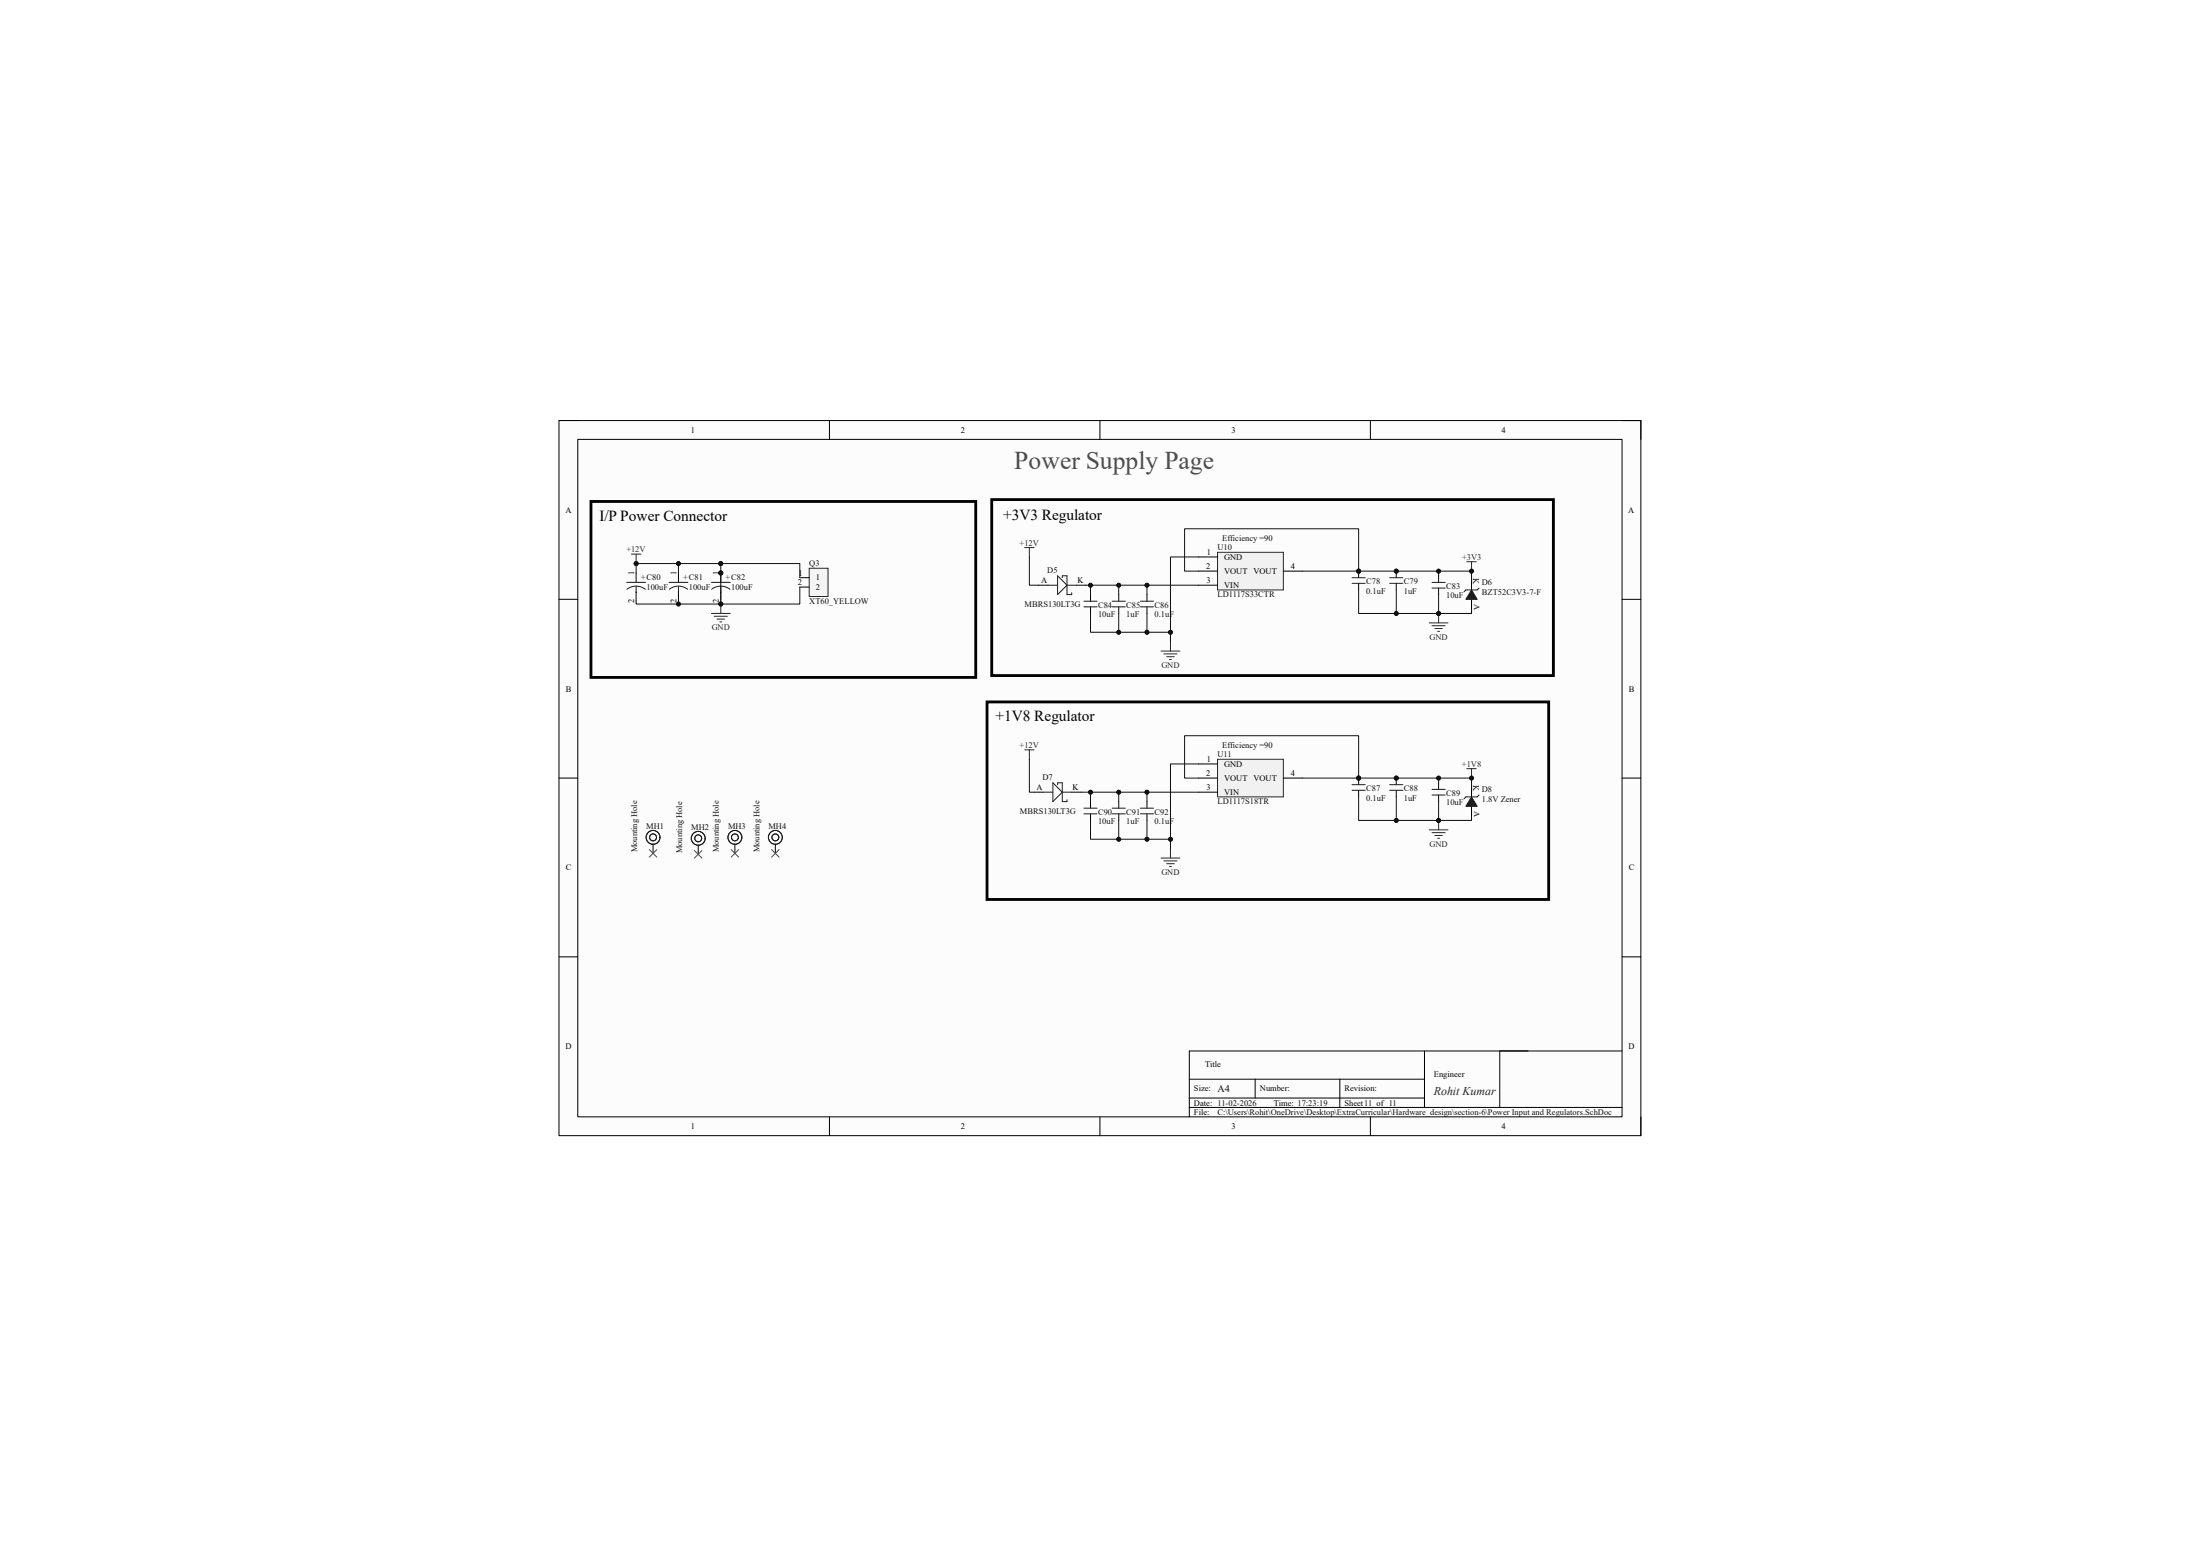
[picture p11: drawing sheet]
<svg xmlns="http://www.w3.org/2000/svg" width="594mm" height="420mm" viewBox="0 0 594 420" stroke-linecap="round" stroke-linejoin="round" font-family="sans-serif">
<path d="M150.9 113.5h292.1v193h-292.1z" fill-rule="evenodd" fill="#fcfcfc"/>
<path d="M150.9 113.5h292.1v193h-292.1z" fill="none" stroke="#000" stroke-width=".27"/>
<path d="M156 118.6h281.9v182.9h-281.9z" fill-rule="evenodd" fill="#fcfcfc"/>
<g fill="none" stroke="#000" stroke-width=".27">
<path d="M150.9 113.5h5.1M156 118.6h281.9v182.9h-281.9zM223.9 113.5v5.1M297 113.5v5.1M370 113.5v5.1M437.9 113.5h5.1v5.1M171.7 154.6v2.6M171.7 159.7v2.6M183.2 154.7v2.5M183.2 159.7v2.6M150.9 161.8h5.1M437.9 161.8h5.1"/>
<path d="M150.9 210h5.1M437.9 210h5.1M150.9 258.3h5.1M437.9 258.3h5.1M321.1 291.3h63.5M321.1 298.9h116.8M321.1 296.4h63.5M338.9 291.3v5.1M361.7 291.3v7.6M384.6 283.7v15.2M404.9 283.7v15.2M437.9 283.7h-116.8v17.8"/>
<path d="M223.9 301.5v5M297 301.5v5M370 301.5v5M443 301.5v5"/>
</g>
<path d="M169.2 157.2h5.1M169.3 159a4.1 4.1 0 0 1 4.9 0M171.7 158.5v1.5M180.6 157.2h5.1M180.7 159a4.1 4.1 0 0 1 5 0M183.2 158.5v1.5" fill="none" stroke="#1c1c1c" stroke-width=".27"/>
<circle cx="194.6" cy="154.7" r=".51" fill="#0e0e0e"/>
<circle cx="194.6" cy="154.7" r=".51" fill="none" stroke="#0e0e0e" stroke-width=".27"/>
<path d="M194.6 154.7v2.5" fill="none" stroke="#000" stroke-width=".27"/>
<circle cx="194.6" cy="154.7" r=".51" fill="#0e0e0e"/>
<circle cx="194.6" cy="154.7" r=".51" fill="none" stroke="#0e0e0e" stroke-width=".27"/>
<path d="M194.6 159.7v2.6" fill="none" stroke="#000" stroke-width=".27"/>
<path d="M192.1 157.2h5M192.1 159a4.1 4.1 0 0 1 5 0M194.6 158.5v1.5" fill="none" stroke="#1c1c1c" stroke-width=".27"/>
<path d="M192.1 165.6h5M192.8 166.3h3.6M193.6 167.1h2M194.4 167.9h.5M194.6 163v2.6" fill="none" stroke="#262626" stroke-width=".27"/>
<circle cx="194.6" cy="163" r=".51" fill="#0e0e0e"/>
<circle cx="194.6" cy="163" r=".51" fill="none" stroke="#0e0e0e" stroke-width=".27"/>
<path d="M328.7 149.1h17.8v10.1h-17.8z" fill-rule="evenodd" fill="#f1f1f1"/>
<path d="M276.6 147.8h2.6M277.9 147.8v2.5M328.7 149.1h17.8v10.1h-17.8zM313.5 175.7h5.1M314.2 176.5h3.6M315 177.3h2M315.8 178h.5M316 173.2v2.5" fill="none" stroke="#262626" stroke-width=".27"/>
<path d="M280.5 158h2.5M290.6 158h2.6M323.6 150.3h5.1M323.6 154.1h5.1M323.6 158h5.1M346.5 154.2h5.1M294.4 160.5v1.8M294.4 163.8v1.8M302 160.5v1.8M302 163.8v1.8M309.7 160.5v1.8M309.7 163.8v1.8" fill="none" stroke="#000" stroke-width=".27"/>
<path d="M283 158h2.5M285.5 155.4l2.6 2.6-2.6 2.5zM286.8 155.9v-.5h1.3v5.1h1.2v-.5M288.1 158h2.5M292.7 163.8h3.5M292.7 162.3h3.5M300.3 163.8h3.5M300.3 162.3h3.5M307.9 163.8h3.5M307.9 162.3h3.5" fill="none" stroke="#1c1c1c" stroke-width=".27"/>
<circle cx="366.8" cy="154.2" r=".51" fill="#0e0e0e"/>
<circle cx="366.8" cy="154.2" r=".51" fill="none" stroke="#0e0e0e" stroke-width=".27"/>
<path d="M366.8 154.2v1.7M366.8 157.5v1.7" fill="none" stroke="#000" stroke-width=".27"/>
<circle cx="366.8" cy="154.2" r=".51" fill="#0e0e0e"/>
<circle cx="366.8" cy="154.2" r=".51" fill="none" stroke="#0e0e0e" stroke-width=".27"/>
<path d="M365 157.5h3.6M365 155.9h3.6" fill="none" stroke="#1c1c1c" stroke-width=".27"/>
<circle cx="377" cy="154.2" r=".51" fill="#0e0e0e"/>
<circle cx="377" cy="154.2" r=".51" fill="none" stroke="#0e0e0e" stroke-width=".27"/>
<path d="M377 154.2v1.7M377 157.5v1.7" fill="none" stroke="#000" stroke-width=".27"/>
<circle cx="377" cy="154.2" r=".51" fill="#0e0e0e"/>
<circle cx="377" cy="154.2" r=".51" fill="none" stroke="#0e0e0e" stroke-width=".27"/>
<path d="M375.2 157.5h3.6M375.2 155.9h3.6M386.6 158.7h3.6M386.6 157.2h3.6" fill="none" stroke="#1c1c1c" stroke-width=".27"/>
<path d="M388.4 155.4v1.8M388.4 158.7v1.8" fill="none" stroke="#000" stroke-width=".27"/>
<path d="M385.9 168.1h5M386.6 168.9h3.6M387.4 169.7h2M388.2 170.4h.5M388.4 165.6v2.5" fill="none" stroke="#262626" stroke-width=".27"/>
<circle cx="388.4" cy="165.6" r=".51" fill="#0e0e0e"/>
<circle cx="388.4" cy="165.6" r=".51" fill="none" stroke="#0e0e0e" stroke-width=".27"/>
<path d="M397.3 156.7v2.5M397.3 161.8v2.5" fill="none" stroke="#000" stroke-width=".27"/>
<path d="M397.3 159.2l1.5 2.6h-3z" fill="#1c1c1c"/>
<path d="M395.8 159.2h3M397.3 159.2l1.5 2.6h-3z" fill="none" stroke="#1c1c1c" stroke-width=".27"/>
<path d="M395.8 159.2l-.5 .5M399.3 158.7l-.5 .5" fill="none" stroke="#141414" stroke-width=".27"/>
<path d="M396 151.6h2.6M397.3 151.6v2.6" fill="none" stroke="#262626" stroke-width=".27"/>
<circle cx="397.3" cy="154.2" r=".51" fill="#0e0e0e"/>
<circle cx="397.3" cy="154.2" r=".51" fill="none" stroke="#0e0e0e" stroke-width=".27"/>
<path d="M276.6 202.4h2.6M277.9 202.4v2.5M313.5 231.6h5.1M314.2 232.4h3.6M315 233.1h2M315.8 233.9h.5M316 229.1v2.5" fill="none" stroke="#262626" stroke-width=".27"/>
<path d="M279.2 213.8h2.5M289.3 213.8h2.6M294.4 216.4v1.7M294.4 219.7v1.7M302 216.4v1.7M302 219.7v1.7M309.7 216.4v1.7M309.7 219.7v1.7" fill="none" stroke="#000" stroke-width=".27"/>
<path d="M281.7 213.8h2.6M284.3 211.3l2.5 2.5-2.5 2.6zM285.5 211.8v-.5h1.3v5.1h1.3v-.5M286.8 213.8h2.5M292.7 219.7h3.5M292.7 218.1h3.5M300.3 219.7h3.5M300.3 218.1h3.5M307.9 219.7h3.5M307.9 218.1h3.5" fill="none" stroke="#1c1c1c" stroke-width=".27"/>
<circle cx="366.8" cy="210" r=".51" fill="#0e0e0e"/>
<circle cx="366.8" cy="210" r=".51" fill="none" stroke="#0e0e0e" stroke-width=".27"/>
<path d="M366.8 210v1.8M366.8 213.3v1.8" fill="none" stroke="#000" stroke-width=".27"/>
<circle cx="366.8" cy="210" r=".51" fill="#0e0e0e"/>
<circle cx="366.8" cy="210" r=".51" fill="none" stroke="#0e0e0e" stroke-width=".27"/>
<path d="M365 213.3h3.6M365 211.8h3.6" fill="none" stroke="#1c1c1c" stroke-width=".27"/>
<circle cx="377" cy="210" r=".51" fill="#0e0e0e"/>
<circle cx="377" cy="210" r=".51" fill="none" stroke="#0e0e0e" stroke-width=".27"/>
<path d="M377 210v1.8M377 213.3v1.8" fill="none" stroke="#000" stroke-width=".27"/>
<circle cx="377" cy="210" r=".51" fill="#0e0e0e"/>
<circle cx="377" cy="210" r=".51" fill="none" stroke="#0e0e0e" stroke-width=".27"/>
<path d="M375.2 213.3h3.6M375.2 211.8h3.6M386.6 214.6h3.6M386.6 213.1h3.6" fill="none" stroke="#1c1c1c" stroke-width=".27"/>
<path d="M388.4 211.3v1.8M388.4 214.6v1.8" fill="none" stroke="#000" stroke-width=".27"/>
<path d="M385.9 224h5M386.6 224.7h3.6M387.4 225.5h2M388.2 226.3h.5M388.4 221.4v2.6" fill="none" stroke="#262626" stroke-width=".27"/>
<circle cx="388.4" cy="221.4" r=".51" fill="#0e0e0e"/>
<circle cx="388.4" cy="221.4" r=".51" fill="none" stroke="#0e0e0e" stroke-width=".27"/>
<path d="M328.7 204.9h17.8v10.2h-17.8z" fill-rule="evenodd" fill="#f1f1f1"/>
<path d="M328.7 204.9h17.8v10.2h-17.8zM396 207.5h2.6M397.3 207.5v2.5" fill="none" stroke="#262626" stroke-width=".27"/>
<path d="M323.6 206.2h5.1M323.6 210h5.1M323.6 213.8h5.1M346.5 210h5.1" fill="none" stroke="#000" stroke-width=".27"/>
<circle cx="397.3" cy="210" r=".51" fill="#0e0e0e"/>
<circle cx="397.3" cy="210" r=".51" fill="none" stroke="#0e0e0e" stroke-width=".27"/>
<path d="M159.6 135.4h103.8v47.4h-103.8zM267.8 134.9h151.6v47.5h-151.6zM266.5 189.5h151.6v53.3h-151.6z" fill="none" stroke="#000" stroke-width=".76"/>
<path d="M397.3 212.6v2.5M397.3 217.6v2.6" fill="none" stroke="#000" stroke-width=".27"/>
<path d="M397.3 215.1l1.5 2.5h-3z" fill="#1c1c1c"/>
<g fill="none" stroke="#1c1c1c" stroke-width=".27">
<path d="M395.8 215.1h3M397.3 215.1l1.5 2.5h-3z"/>
<circle cx="176.3" cy="226" r=".93"/>
<circle cx="176.3" cy="226" r="1.87"/>
<circle cx="188.5" cy="226.3" r=".93"/>
<circle cx="188.5" cy="226.3" r="1.87"/>
<circle cx="198.4" cy="226" r=".93"/>
<circle cx="198.4" cy="226" r="1.87"/>
<circle cx="209.3" cy="226" r=".93"/>
<circle cx="209.3" cy="226" r="1.87"/>
</g>
<path d="M395.8 215.1l-.5 .5M399.3 214.6l-.5 .5" fill="none" stroke="#141414" stroke-width=".27"/>
<path d="M176.3 227.8v2.5M188.5 228v2.6M198.4 227.8v2.5M209.3 227.8v2.5" fill="none" stroke="#000" stroke-width=".27"/>
<path d="M175.3 229.3l2 2.1M177.3 229.3l-2 2.1M187.5 229.6l2 2M189.5 229.6l-2 2M197.4 229.3l2 2.1M199.4 229.3l-2 2.1M208.3 229.3l2.1 2.1M210.4 229.3l-2.1 2.1" fill="none" stroke="#4c4c4c" stroke-width=".27"/>
<path d="M218.5 153.4h5.1v7.6h-5.1z" fill-rule="evenodd" fill="#f5f5f5"/>
<path d="M170.5 149.6h2.5M171.7 149.6v2.5M218.5 153.4h5.1v7.6h-5.1z" fill="none" stroke="#262626" stroke-width=".27"/>
<path d="M215.9 155.9h2.6M215.9 158.5h2.6" fill="none" stroke="#000" stroke-width=".27"/>
<circle cx="171.7" cy="152.1" r=".51" fill="#0e0e0e"/>
<g fill="none" stroke="#0e0e0e" stroke-width=".27">
<path d="M171.7 162.3v.7h22.9v-.7"/>
<circle cx="171.7" cy="152.1" r=".51"/>
</g>
<circle cx="194.6" cy="163" r=".51" fill="#0e0e0e"/>
<circle cx="194.6" cy="163" r=".51" fill="none" stroke="#0e0e0e" stroke-width=".27"/>
<circle cx="183.2" cy="163" r=".51" fill="#0e0e0e"/>
<g fill="none" stroke="#0e0e0e" stroke-width=".27">
<path d="M277.9 150.3v7.7h2.6M277.9 204.9v8.9h1.3M291.9 213.8h2.5"/>
<circle cx="183.2" cy="163" r=".51"/>
</g>
<circle cx="294.4" cy="213.8" r=".51" fill="#0e0e0e"/>
<g fill="none" stroke="#0e0e0e" stroke-width=".27">
<path d="M293.2 158h1.2"/>
<circle cx="294.4" cy="213.8" r=".51"/>
</g>
<circle cx="294.4" cy="158" r=".51" fill="#0e0e0e"/>
<g fill="none" stroke="#0e0e0e" stroke-width=".27">
<path d="M294.4 221.4v5.1h15.3v-5.1"/>
<circle cx="294.4" cy="158" r=".51"/>
</g>
<circle cx="309.7" cy="226.5" r=".51" fill="#0e0e0e"/>
<circle cx="309.7" cy="226.5" r=".51" fill="none" stroke="#0e0e0e" stroke-width=".27"/>
<circle cx="302" cy="226.5" r=".51" fill="#0e0e0e"/>
<g fill="none" stroke="#0e0e0e" stroke-width=".27">
<path d="M323.6 213.8h-29.2v2.6"/>
<circle cx="302" cy="226.5" r=".51"/>
</g>
<circle cx="309.7" cy="213.8" r=".51" fill="#0e0e0e"/>
<circle cx="309.7" cy="213.8" r=".51" fill="none" stroke="#0e0e0e" stroke-width=".27"/>
<circle cx="302" cy="213.8" r=".51" fill="#0e0e0e"/>
<circle cx="302" cy="213.8" r=".51" fill="none" stroke="#0e0e0e" stroke-width=".27"/>
<circle cx="294.4" cy="213.8" r=".51" fill="#0e0e0e"/>
<g fill="none" stroke="#0e0e0e" stroke-width=".27">
<path d="M294.4 165.6v5.1h15.3v-5.1"/>
<circle cx="294.4" cy="213.8" r=".51"/>
</g>
<circle cx="309.7" cy="170.7" r=".51" fill="#0e0e0e"/>
<circle cx="309.7" cy="170.7" r=".51" fill="none" stroke="#0e0e0e" stroke-width=".27"/>
<circle cx="302" cy="170.7" r=".51" fill="#0e0e0e"/>
<g fill="none" stroke="#0e0e0e" stroke-width=".27">
<path d="M323.6 158h-29.2v2.5"/>
<circle cx="302" cy="170.7" r=".51"/>
</g>
<circle cx="309.7" cy="158" r=".51" fill="#0e0e0e"/>
<circle cx="309.7" cy="158" r=".51" fill="none" stroke="#0e0e0e" stroke-width=".27"/>
<circle cx="302" cy="158" r=".51" fill="#0e0e0e"/>
<circle cx="302" cy="158" r=".51" fill="none" stroke="#0e0e0e" stroke-width=".27"/>
<circle cx="294.4" cy="158" r=".51" fill="#0e0e0e"/>
<g fill="none" stroke="#0e0e0e" stroke-width=".27">
<path d="M309.7 226.5h6.3"/>
<circle cx="294.4" cy="158" r=".51"/>
</g>
<circle cx="309.7" cy="226.5" r=".51" fill="#0e0e0e"/>
<circle cx="309.7" cy="226.5" r=".51" fill="none" stroke="#0e0e0e" stroke-width=".27"/>
<circle cx="316" cy="226.5" r=".51" fill="#0e0e0e"/>
<g fill="none" stroke="#0e0e0e" stroke-width=".27">
<path d="M309.7 170.7h6.3"/>
<circle cx="316" cy="226.5" r=".51"/>
</g>
<circle cx="309.7" cy="170.7" r=".51" fill="#0e0e0e"/>
<circle cx="309.7" cy="170.7" r=".51" fill="none" stroke="#0e0e0e" stroke-width=".27"/>
<circle cx="316" cy="170.7" r=".51" fill="#0e0e0e"/>
<g fill="none" stroke="#0e0e0e" stroke-width=".27">
<path d="M323.6 206.2h-7.6v22.9"/>
<circle cx="316" cy="170.7" r=".51"/>
</g>
<circle cx="316" cy="226.5" r=".51" fill="#0e0e0e"/>
<g fill="none" stroke="#0e0e0e" stroke-width=".27">
<path d="M323.6 150.3h-7.6v22.9"/>
<circle cx="316" cy="226.5" r=".51"/>
</g>
<circle cx="316" cy="170.7" r=".51" fill="#0e0e0e"/>
<g fill="none" stroke="#0e0e0e" stroke-width=".27">
<path d="M323.6 210h-3.8v-11.4h47v11.4h-15.2"/>
<circle cx="316" cy="170.7" r=".51"/>
</g>
<circle cx="366.8" cy="210" r=".51" fill="#0e0e0e"/>
<g fill="none" stroke="#0e0e0e" stroke-width=".27">
<path d="M323.6 154.2h-3.8v-11.5h47v11.5h-15.2"/>
<circle cx="366.8" cy="210" r=".51"/>
</g>
<circle cx="366.8" cy="154.2" r=".51" fill="#0e0e0e"/>
<g fill="none" stroke="#0e0e0e" stroke-width=".27">
<path d="M366.8 215.1v6.3h21.6v-5"/>
<circle cx="366.8" cy="154.2" r=".51"/>
</g>
<circle cx="388.4" cy="221.4" r=".51" fill="#0e0e0e"/>
<circle cx="388.4" cy="221.4" r=".51" fill="none" stroke="#0e0e0e" stroke-width=".27"/>
<circle cx="377" cy="221.4" r=".51" fill="#0e0e0e"/>
<g fill="none" stroke="#0e0e0e" stroke-width=".27">
<path d="M366.8 210h21.6v1.3"/>
<circle cx="377" cy="221.4" r=".51"/>
</g>
<circle cx="366.8" cy="210" r=".51" fill="#0e0e0e"/>
<circle cx="366.8" cy="210" r=".51" fill="none" stroke="#0e0e0e" stroke-width=".27"/>
<circle cx="377" cy="210" r=".51" fill="#0e0e0e"/>
<circle cx="377" cy="210" r=".51" fill="none" stroke="#0e0e0e" stroke-width=".27"/>
<circle cx="388.4" cy="210" r=".51" fill="#0e0e0e"/>
<g fill="none" stroke="#0e0e0e" stroke-width=".27">
<path d="M366.8 159.2v6.4h21.6v-5.1"/>
<circle cx="388.4" cy="210" r=".51"/>
</g>
<circle cx="388.4" cy="165.6" r=".51" fill="#0e0e0e"/>
<circle cx="388.4" cy="165.6" r=".51" fill="none" stroke="#0e0e0e" stroke-width=".27"/>
<circle cx="377" cy="165.6" r=".51" fill="#0e0e0e"/>
<g fill="none" stroke="#0e0e0e" stroke-width=".27">
<path d="M366.8 154.2h21.6v1.2"/>
<circle cx="377" cy="165.6" r=".51"/>
</g>
<circle cx="366.8" cy="154.2" r=".51" fill="#0e0e0e"/>
<circle cx="366.8" cy="154.2" r=".51" fill="none" stroke="#0e0e0e" stroke-width=".27"/>
<circle cx="377" cy="154.2" r=".51" fill="#0e0e0e"/>
<circle cx="377" cy="154.2" r=".51" fill="none" stroke="#0e0e0e" stroke-width=".27"/>
<circle cx="388.4" cy="154.2" r=".51" fill="#0e0e0e"/>
<g fill="none" stroke="#0e0e0e" stroke-width=".27">
<path d="M397.3 220.2v1.2h-8.9"/>
<circle cx="388.4" cy="154.2" r=".51"/>
</g>
<circle cx="388.4" cy="221.4" r=".51" fill="#0e0e0e"/>
<g fill="none" stroke="#0e0e0e" stroke-width=".27">
<path d="M388.4 210h8.9v2.6"/>
<circle cx="388.4" cy="221.4" r=".51"/>
</g>
<circle cx="388.4" cy="210" r=".51" fill="#0e0e0e"/>
<circle cx="388.4" cy="210" r=".51" fill="none" stroke="#0e0e0e" stroke-width=".27"/>
<circle cx="397.3" cy="210" r=".51" fill="#0e0e0e"/>
<g fill="none" stroke="#0e0e0e" stroke-width=".27">
<path d="M397.3 164.3v1.3h-8.9"/>
<circle cx="397.3" cy="210" r=".51"/>
</g>
<circle cx="388.4" cy="165.6" r=".51" fill="#0e0e0e"/>
<g fill="none" stroke="#0e0e0e" stroke-width=".27">
<path d="M388.4 154.2h8.9v2.5"/>
<circle cx="388.4" cy="165.6" r=".51"/>
</g>
<circle cx="388.4" cy="154.2" r=".51" fill="#0e0e0e"/>
<circle cx="388.4" cy="154.2" r=".51" fill="none" stroke="#0e0e0e" stroke-width=".27"/>
<circle cx="397.3" cy="154.2" r=".51" fill="#0e0e0e"/>
<g fill="none" stroke="#0e0e0e" stroke-width=".27">
<path d="M171.7 152.1v2.5"/>
<circle cx="397.3" cy="154.2" r=".51"/>
</g>
<circle cx="171.7" cy="152.1" r=".51" fill="#0e0e0e"/>
<g fill="none" stroke="#0e0e0e" stroke-width=".27">
<path d="M183.2 162.3v.7"/>
<circle cx="171.7" cy="152.1" r=".51"/>
</g>
<circle cx="183.2" cy="163" r=".51" fill="#0e0e0e"/>
<g fill="none" stroke="#0e0e0e" stroke-width=".27">
<path d="M302 221.4v5.1"/>
<circle cx="183.2" cy="163" r=".51"/>
</g>
<circle cx="302" cy="226.5" r=".51" fill="#0e0e0e"/>
<g fill="none" stroke="#0e0e0e" stroke-width=".27">
<path d="M302 213.8v2.6"/>
<circle cx="302" cy="226.5" r=".51"/>
</g>
<circle cx="302" cy="213.8" r=".51" fill="#0e0e0e"/>
<g fill="none" stroke="#0e0e0e" stroke-width=".27">
<path d="M302 165.6v5.1"/>
<circle cx="302" cy="213.8" r=".51"/>
</g>
<circle cx="302" cy="170.7" r=".51" fill="#0e0e0e"/>
<g fill="none" stroke="#0e0e0e" stroke-width=".27">
<path d="M302 158v2.5"/>
<circle cx="302" cy="170.7" r=".51"/>
</g>
<circle cx="302" cy="158" r=".51" fill="#0e0e0e"/>
<g fill="none" stroke="#0e0e0e" stroke-width=".27">
<path d="M309.7 213.8v2.6"/>
<circle cx="302" cy="158" r=".51"/>
</g>
<circle cx="309.7" cy="213.8" r=".51" fill="#0e0e0e"/>
<g fill="none" stroke="#0e0e0e" stroke-width=".27">
<path d="M309.7 158v2.5"/>
<circle cx="309.7" cy="213.8" r=".51"/>
</g>
<circle cx="309.7" cy="158" r=".51" fill="#0e0e0e"/>
<g fill="none" stroke="#0e0e0e" stroke-width=".27">
<path d="M377 215.1v6.3"/>
<circle cx="309.7" cy="158" r=".51"/>
</g>
<circle cx="377" cy="221.4" r=".51" fill="#0e0e0e"/>
<g fill="none" stroke="#0e0e0e" stroke-width=".27">
<path d="M377 159.2v6.4"/>
<circle cx="377" cy="221.4" r=".51"/>
</g>
<circle cx="377" cy="165.6" r=".51" fill="#0e0e0e"/>
<g fill="none" stroke="#0e0e0e" stroke-width=".27">
<path d="M171.7 152.1h11.5v2.6"/>
<circle cx="377" cy="165.6" r=".51"/>
</g>
<circle cx="171.7" cy="152.1" r=".51" fill="#0e0e0e"/>
<circle cx="171.7" cy="152.1" r=".51" fill="none" stroke="#0e0e0e" stroke-width=".27"/>
<circle cx="183.2" cy="152.1" r=".51" fill="#0e0e0e"/>
<g fill="none" stroke="#0e0e0e" stroke-width=".27">
<path d="M183.2 152.1h11.4"/>
<circle cx="183.2" cy="152.1" r=".51"/>
</g>
<circle cx="183.2" cy="152.1" r=".51" fill="#0e0e0e"/>
<circle cx="183.2" cy="152.1" r=".51" fill="none" stroke="#0e0e0e" stroke-width=".27"/>
<circle cx="194.6" cy="152.1" r=".51" fill="#0e0e0e"/>
<g fill="none" stroke="#0e0e0e" stroke-width=".27">
<path d="M194.6 152.1h21.3v3.8"/>
<circle cx="194.6" cy="152.1" r=".51"/>
</g>
<circle cx="194.6" cy="152.1" r=".51" fill="#0e0e0e"/>
<g fill="none" stroke="#0e0e0e" stroke-width=".27">
<path d="M215.9 158.5v4.5h-21.3"/>
<circle cx="194.6" cy="152.1" r=".51"/>
</g>
<circle cx="194.6" cy="163" r=".51" fill="#0e0e0e"/>
<g fill="none" stroke="#0e0e0e" stroke-width=".27">
<path d="M194.6 154.7v7.3"/>
<circle cx="194.6" cy="163" r=".51"/>
</g>
<circle cx="194.6" cy="154.7" r=".51" fill="#0e0e0e"/>
<g fill="none" stroke="#0e0e0e" stroke-width=".27">
<path d="M194.6 152.1v2.6"/>
<circle cx="194.6" cy="154.7" r=".51"/>
</g>
<circle cx="194.6" cy="154.7" r=".51" fill="#0e0e0e"/>
<circle cx="194.6" cy="154.7" r=".51" fill="none" stroke="#0e0e0e" stroke-width=".27"/>
<circle cx="194.6" cy="152.1" r=".51" fill="#0e0e0e"/>
<circle cx="194.6" cy="152.1" r=".51" fill="none" stroke="#0e0e0e" stroke-width=".27"/>
<text font-size="6.9" fill="#4c4c4c" x="273.9" y="126.5">Power Supply Page</text>
<g font-size="4.1">
<text x="161.8" y="140.5">I/P Power Connector</text>
<text x="270.8" y="140.3">+3V3 Regulator</text>
<text x="268.8" y="194.6">+1V8 Regulator</text>
</g>
<text font-size="3.2" fill="#262626" x="387.1" y="295.7">Rohit Kumar</text>
<text font-size="2.8" fill="#0e0e0e" x="328.7" y="294.8">A4</text>
<g font-size="2.3">
<text x="186.6" y="116.8">1</text>
<text x="259.4" y="116.8">2</text>
<text x="332.5" y="116.8">3</text>
<text x="405.4" y="116.8">4</text>
<text x="152.7" y="138.4">A</text>
<text x="439.6" y="138.4">A</text>
<text x="325.8" y="149.8">1</text>
<text x="171.2" y="155.2" transform="rotate(-90 171.2 155.2)">1</text>
<text x="182.7" y="155.2" transform="rotate(-90 182.7 155.2)">1</text>
<text x="194.1" y="155.2" transform="rotate(-90 194.1 155.2)">1</text>
<text x="215.6" y="155.4">1</text>
<text x="325.6" y="153.6">2</text>
<text x="330.5" y="151.1">GND</text>
<text x="330.5" y="154.9">VOUT VOUT</text>
<text x="348.5" y="153.6">4</text>
<text x="215.4" y="157.9">2</text>
<text x="220.3" y="156.7">1</text>
<text x="220.3" y="159.2">2</text>
<text x="281.1" y="157.4">A</text>
<text x="290.9" y="157.4">K</text>
<text x="325.7" y="157.4">3</text>
<text x="330.5" y="158.7">VIN</text>
<text x="171.2" y="162.8" transform="rotate(-90 171.2 162.8)">2</text>
<text x="182.7" y="162.8" transform="rotate(-90 182.7 162.8)">2</text>
<text x="194.1" y="162.8" transform="rotate(-90 194.1 162.8)">2</text>
<text x="152.7" y="186.6">B</text>
<text x="439.8" y="186.6">B</text>
<text x="325.6" y="209.5">2</text>
<text x="325.8" y="205.7">1</text>
<text x="330.5" y="207">GND</text>
<text x="348.5" y="209.5">4</text>
<text x="279.8" y="213.3">A</text>
<text x="289.6" y="213.3">K</text>
<text x="325.7" y="213.3">3</text>
<text x="330.5" y="210.8">VOUT VOUT</text>
<text x="330.5" y="214.6">VIN</text>
<text x="152.7" y="234.9">C</text>
<text x="439.8" y="234.9">C</text>
<text x="152.7" y="283.2">D</text>
<text x="325.4" y="288">Title</text>
<text x="439.7" y="283.2">D</text>
<text x="387.1" y="290.8">Engineer</text>
<text x="322.4" y="294.6">Size:</text>
<text x="322.4" y="298.4">Date: 11-02-2026</text>
<text x="340.2" y="294.6">Number:</text>
<text x="344" y="298.4">Time: 17:23:19</text>
<text x="363" y="294.6">Revision:</text>
<text x="363" y="298.4">Sheet11 of 11</text>
<text x="186.6" y="304.8">1</text>
<text x="259.4" y="304.8">2</text>
<text x="322.4" y="300.9">File:</text>
<text x="332.5" y="304.8">3</text>
<text x="405.4" y="304.8">4</text>
</g>
<g font-size="2.3" fill="#262626">
<text x="169.1" y="149.1">+12V</text>
<text x="275.3" y="147.3">+12V</text>
<text x="394.8" y="151.1">+3V3</text>
<text x="192.2" y="170.1">GND</text>
<text x="386" y="172.7">GND</text>
<text x="313.6" y="180.3">GND</text>
<text x="275.3" y="201.9">+12V</text>
<text x="394.7" y="207">+1V8</text>
<text x="386" y="228.6">GND</text>
<text x="313.6" y="236.2">GND</text>
</g>
<g font-size="2.3" fill="#0e0e0e">
<text x="328.7" y="148.5">U10</text>
<text x="330" y="146">Efficiency =90</text>
<text x="218.5" y="152.9">Q3</text>
<text x="282.7" y="154.6">D5</text>
<text x="397.8" y="155.9" transform="rotate(90 397.8 155.9)">K</text>
<text x="173" y="156.7">+C80</text>
<text x="174.5" y="159.2">100uF</text>
<text x="184.4" y="156.7">+C81</text>
<text x="186" y="159.2">100uF</text>
<text x="195.9" y="156.7">+C82</text>
<text x="197.4" y="159.2">100uF</text>
<text x="328.7" y="161.2">LD1117S33CTR</text>
<text x="368.9" y="157.7">C78</text>
<text x="368.9" y="160.2">0.1uF</text>
<text x="379" y="157.7">C79</text>
<text x="379" y="160.2">1uF</text>
<text x="390.4" y="159">C83</text>
<text x="390.4" y="161.5">10uF</text>
<text x="400.1" y="157.9">D6</text>
<text x="400.1" y="160.5">BZT52C3V3-7-F</text>
<text x="218.5" y="163">XT60_YELLOW</text>
<text x="276.6" y="163.8">MBRS130LT3G</text>
<text x="296.5" y="164">C84</text>
<text x="296.5" y="166.6">10uF</text>
<text x="304.1" y="164">C85</text>
<text x="304.1" y="166.6">1uF</text>
<text x="311.7" y="164">C86</text>
<text x="311.7" y="166.6">0.1uF</text>
<text x="398" y="163" transform="rotate(90 398 163)">A</text>
<text x="330" y="201.9">Efficiency =90</text>
<text x="328.7" y="204.4">U11</text>
<text x="281.5" y="210.5">D7</text>
<text x="368.9" y="213.6">C87</text>
<text x="379" y="213.6">C88</text>
<text x="390.4" y="214.8">C89</text>
<text x="397.8" y="211.8" transform="rotate(90 397.8 211.8)">K</text>
<text x="400.1" y="213.8">D8</text>
<text x="275.4" y="219.7">MBRS130LT3G</text>
<text x="296.5" y="219.9">C90</text>
<text x="304.1" y="219.9">C91</text>
<text x="311.7" y="219.9">C92</text>
<text x="328.7" y="217.1">LD1117S18TR</text>
<text x="368.9" y="216.1">0.1uF</text>
<text x="379" y="216.1">1uF</text>
<text x="390.4" y="217.4">10uF</text>
<text x="398" y="218.9" transform="rotate(90 398 218.9)">A</text>
<text x="400.1" y="216.4">1.8V Zener</text>
<text x="174.5" y="223.6">MH1</text>
<text x="186.6" y="223.9">MH2</text>
<text x="196.6" y="223.6">MH3</text>
<text x="207.5" y="223.6">MH4</text>
<text x="296.5" y="222.5">10uF</text>
<text x="304.1" y="222.5">1uF</text>
<text x="311.7" y="222.5">0.1uF</text>
<text x="172" y="230.1" transform="rotate(-90 172 230.1)">Mounting Hole</text>
<text x="184.2" y="230.3" transform="rotate(-90 184.2 230.3)">Mounting Hole</text>
<text x="194.1" y="230.1" transform="rotate(-90 194.1 230.1)">Mounting Hole</text>
<text x="205" y="230.1" transform="rotate(-90 205 230.1)">Mounting Hole</text>
<text x="328.7" y="300.9">C:\Users\Rohit\OneDrive\Desktop\ExtraCurricular\Hardware_design\section-6\Power Input and Regulators.SchDoc</text>
</g>
</svg>
